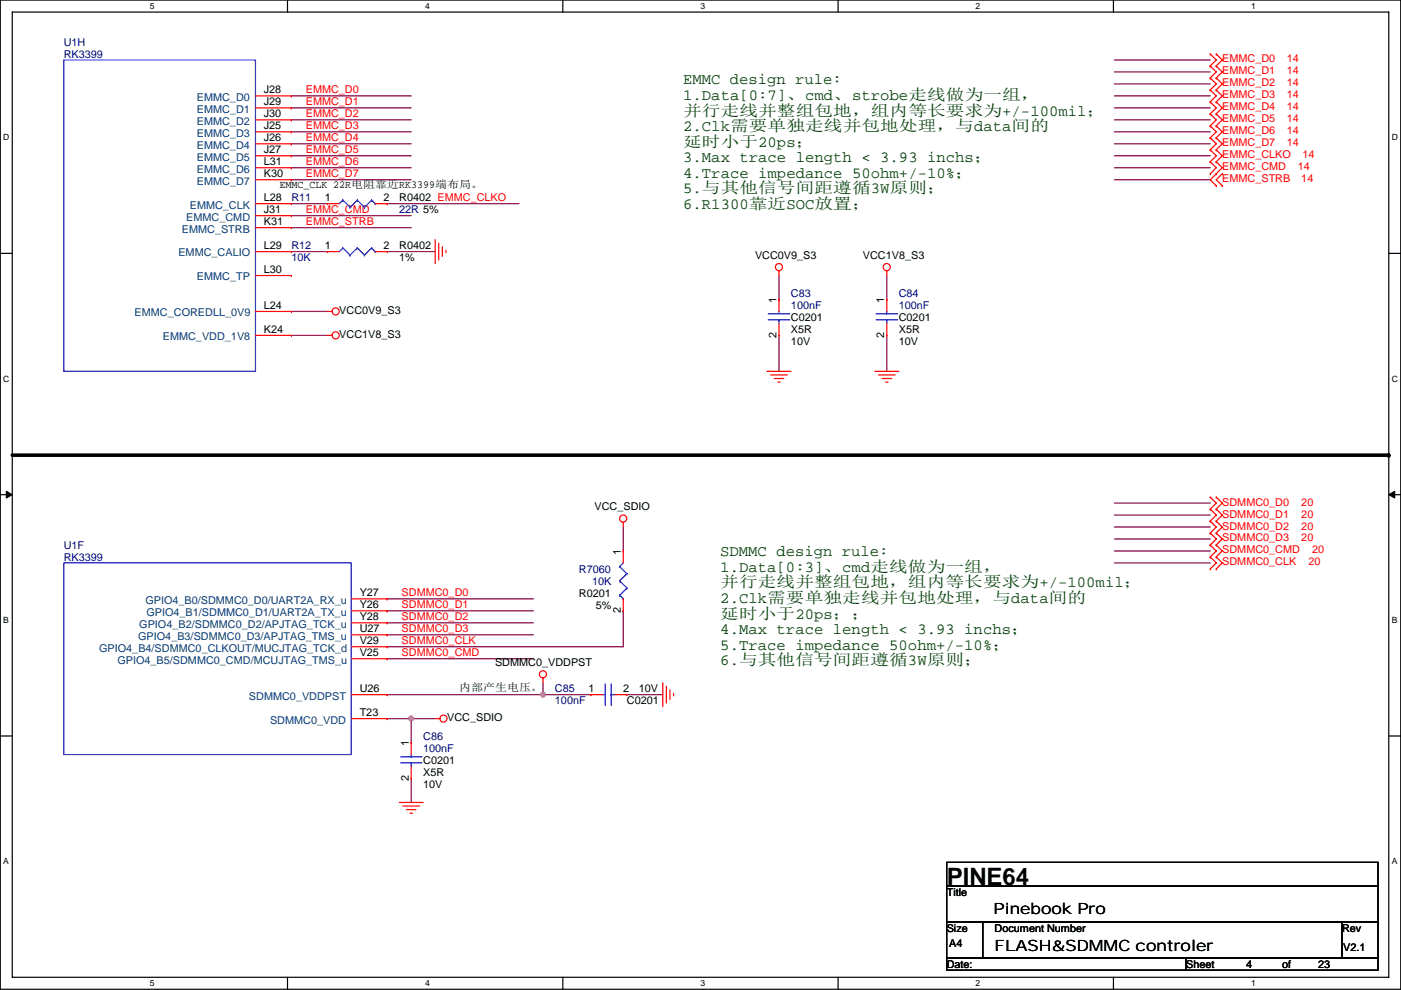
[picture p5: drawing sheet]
<svg xmlns="http://www.w3.org/2000/svg" width="297mm" height="210mm" viewBox="0 0 297 210" stroke-linecap="round" stroke-linejoin="round" font-family="sans-serif">
<path d="M.1 0h296.9v209.8h-296.9zM2.6 2.6h291.8v204.7h-291.8z" fill="none" stroke="#000" stroke-width=".25"/>
<g fill="#fff">
<path d="M31.8 .3h1v2h-1z"/>
<path d="M31.8 207.5h1v2.1h-1z"/>
</g>
<path d="M61 0v2.6M61 207.3v2.5" fill="none" stroke="#000" stroke-width=".25"/>
<g fill="#fff">
<path d="M90.1 .3h1v2h-1z"/>
<path d="M90.1 207.5h1v2.1h-1z"/>
</g>
<path d="M119.3 0v2.6M119.3 207.3v2.5" fill="none" stroke="#000" stroke-width=".25"/>
<g fill="#fff">
<path d="M148.5 .3h1v2h-1z"/>
<path d="M148.5 207.5h1v2.1h-1z"/>
</g>
<path d="M177.7 0v2.6M177.7 207.3v2.5" fill="none" stroke="#000" stroke-width=".25"/>
<g fill="#fff">
<path d="M206.9 .3h1v2h-1z"/>
<path d="M206.9 207.5h1v2.1h-1z"/>
</g>
<path d="M236.1 0v2.6M236.1 207.3v2.5" fill="none" stroke="#000" stroke-width=".25"/>
<g fill="#fff">
<path d="M265.2 .3h1v2h-1z"/>
<path d="M265.2 207.5h1v2.1h-1z"/>
<path d="M.7 28.2h1.3v2h-1.3z"/>
<path d="M295.1 28.2h1.3v2h-1.3z"/>
<path d="M.7 79.3h1.3v2.1h-1.3z"/>
<path d="M295.1 79.3h1.3v2.1h-1.3z"/>
</g>
<path d="M.1 53.7h2.5M294.4 53.7h2.6" fill="none" stroke="#000" stroke-width=".25"/>
<g fill="#fff">
<path d="M.7 130.5h1.2v2h-1.2z"/>
<path d="M295.1 130.5h1.2v2h-1.2z"/>
</g>
<path d="M.1 104.9h2.5M294.4 104.9h2.6" fill="none" stroke="#000" stroke-width=".25"/>
<path d="M1.3 104.2l1.3 .7-1.3 .7zM294.4 104.9l1.3-.7v1.4z" fill="#000" stroke="#000" stroke-width=".21"/>
<g fill="#fff">
<path d="M.7 181.7h1.2v2h-1.2z"/>
<path d="M295.1 181.7h1.2v2h-1.2z"/>
</g>
<path d="M.1 156.1h2.5M294.4 156.1h2.6M200.7 195.6h7.6v7.6h-7.6zM200.7 182.9h91.5v5.1h-91.5zM200.7 188h91.5v7.6h-91.5zM208.3 195.6h76.2v7.6h-76.2zM284.5 195.6h7.7v7.6h-7.7zM200.7 203.2h50.8v2.6h-50.8zM251.5 203.2h40.7v2.6h-40.7z" fill="none" stroke="#000" stroke-width=".25"/>
<path d="M2.6 96.5h291.8M294.4 96.5h.1" fill="none" stroke="#000" stroke-width=".76"/>
<g fill="none" stroke="#800040" stroke-width=".25">
<path d="M236.3 12.7h20.3M236.3 15.3h20.3M236.3 17.8h20.3M61.8 20.3h.1M61.8 38.1h.1M61.8 35.6h.1M61.8 33h.1M61.8 30.5h.1M61.8 28h.1M61.8 25.4h.1M61.8 22.9h.1M61.8 20.3h25.4"/>
<path d="M61.8 38.1h25.4M61.8 35.6h25.4M61.8 33h25.4M61.8 30.5h25.4M61.8 28h25.4M61.8 25.4h25.4M61.8 22.9h25.4M236.3 20.3h20.3M236.3 22.9h20.3M236.3 25.4h20.3M236.3 28h20.3M236.3 30.5h20.3"/>
<path d="M236.3 33h20.3M236.3 35.6h20.3M236.3 38.1h20.3M61.8 45.7h.1M61.8 53.4h7.6M61.8 48.3h.1M61.8 43.2h7.6M61.8 45.7h25.4M61.8 48.3h25.4M82.1 53.4h10.2M82.1 43.2h.1M82.1 43.2h27.9"/>
<path d="M165.2 58.4v5.1M188 58.4v5.1M61.8 66.1h7.6M61.8 71.1h7.6M165.2 71.1v7.7M188 71.1v7.7M132.1 111.8v5.1M236.3 111.8h20.3M236.3 114.3h20.3M236.3 116.9h20.3M236.3 119.4h20.3M236.3 106.7h20.3"/>
<path d="M236.3 109.2h20.3M82.1 139.7h.1M82.1 129.6h.1M82.1 127h.1M82.1 137.2h.1M82.1 132.1h.1M82.1 134.6h.1M82.1 139.7h31M82.1 129.6h31M82.1 127h31M82.1 132.1h31M82.1 134.6h31"/>
<path d="M132.1 129.6h.1M132.1 129.6v7.6h-50M82.1 147.3h.1M82.1 152.4h.1M82.1 147.3h33M82.1 152.4h5.1M87.2 152.4v5.1M87.2 152.4h5.1M115.1 144.8v2.5M115.1 147.3h10.2M132.9 147.3h7.6M87.2 165.1v5.1"/>
</g>
<g fill="#f0f" stroke="#f0f" stroke-width=".25">
<circle cx="115.1" cy="147.3" r=".5"/>
<circle cx="87.2" cy="152.4" r=".5"/>
</g>
<g fill="none" stroke="#f00" stroke-width=".25">
<path d="M256.6 14h.1M256.6 11.5h.1M256.6 16.5h.1M256.6 19.1h.1M256.6 11.5l1.3 1.2-1.3 1.3M256.6 14l1.3 1.3-1.3 1.2M256.6 16.5l1.3 1.3-1.3 1.3M256.6 19.1l1.3 1.2-1.3 1.3M257.9 14h.1M257.9 11.5h.1M257.9 16.5h.1M257.9 19.1h.1"/>
<path d="M257.9 11.5l1.2 1.2-1.2 1.3M257.9 14l1.2 1.3-1.2 1.2M257.9 16.5l1.2 1.3-1.2 1.3M257.9 19.1l1.2 1.2-1.2 1.3M54.2 20.3h7.6M54.2 22.9h7.6M54.2 25.4h7.6M54.2 28h7.6M54.2 30.5h7.6M54.2 33h7.6M54.2 35.6h7.6M54.2 38.1h7.6"/>
<path d="M61.8 20.3h.1M61.8 22.9h.1M61.8 25.4h.1M61.8 28h.1M61.8 30.5h.1M61.8 33h.1M61.8 35.6h.1M61.8 38.1h.1M256.6 36.9h.1M256.6 34.3h.1M256.6 31.8h.1M256.6 21.6h.1"/>
<path d="M256.6 24.2h.1M256.6 26.7h.1M256.6 29.2h.1M256.6 34.3l1.3 1.3-1.3 1.3M256.6 31.8l1.3 1.2-1.3 1.3M256.6 21.6l1.3 1.3-1.3 1.3M256.6 24.2l1.3 1.2-1.3 1.3M256.6 26.7l1.3 1.3-1.3 1.2M256.6 29.2l1.3 1.3-1.3 1.3M257.9 36.9h.1M257.9 34.3h.1M257.9 31.8h.1"/>
<path d="M257.9 21.6h.1M257.9 24.2h.1M257.9 26.7h.1M257.9 29.2h.1M257.9 39.4h.1M257.9 34.3l1.2 1.3-2.5 2.5 1.3 1.3M257.9 31.8l1.2 1.2-1.2 1.3M257.9 21.6l1.2 1.3-1.2 1.3M257.9 24.2l1.2 1.2-1.2 1.3M257.9 26.7l1.2 1.3-1.2 1.2M257.9 29.2l1.2 1.3-1.2 1.3M259.1 39.4h.1"/>
<path d="M259.1 36.9h.1M259.1 36.9l-1.2 1.2 1.2 1.3M54.2 53.4h7.6M54.2 48.3h7.6M54.2 43.2h7.6M54.2 45.7h7.6M54.2 58.4h7.6M61.8 48.3h.1M61.8 43.2h.1M61.8 45.7h.1M61.8 53.4h.1M61.8 58.4h.1"/>
<path d="M69.4 53.4h.1M69.4 43.2h.1M69.4 53.4h2.5M69.4 43.2h2.5M79.6 53.4h2.5M79.6 43.2h2.5M82.1 53.4h.1M82.1 43.2h.1M92.3 50.8v5.1M93 51.6v3.5M93.8 52.3v2.1M94.5 53.1v.5"/>
<path d="M165.2 57.4v1M188 57.4v1M54.2 71.1h7.6M54.2 66.1h7.6M61.8 71.1h.1M61.8 66.1h.1M69.4 71.1h1M69.4 66.1h1M162.6 78.8h5.1M163.4 79.5h3.5M165.2 63.5h.1M165.2 71.1h.1"/>
<path d="M165.2 63.5v2.6M165.2 68.6v2.5M185.5 78.8h5.1M186.2 79.5h3.6M188 63.5h.1M188 71.1h.1M188 63.5v2.6M188 68.6v2.5M164.1 80.3h2.1M164.9 81h.5M187 80.3h2M187.8 81h.5"/>
<path d="M132.1 110.8v1M132.1 116.9h.1M132.1 116.9v2.5M256.6 113.1h.1M256.6 110.5h.1M256.6 115.6h.1M256.6 118.1h.1M256.6 108h.1M256.6 105.4h.1M256.6 110.5l1.3 1.3-1.3 1.3M256.6 113.1l1.3 1.2-1.3 1.3M256.6 115.6l1.3 1.3-1.3 1.2"/>
<path d="M256.6 118.1l1.3 1.3-1.3 1.3M256.6 105.4l1.3 1.3-1.3 1.3M256.6 108l1.3 1.2-1.3 1.3M257.9 113.1h.1M257.9 110.5h.1M257.9 115.6h.1M257.9 118.1h.1M257.9 108h.1M257.9 105.4h.1M257.9 110.5l1.2 1.3-1.2 1.3M257.9 113.1l1.2 1.2-1.2 1.3M257.9 115.6l1.2 1.3-1.2 1.2"/>
<path d="M257.9 118.1l1.2 1.3-1.2 1.3M257.9 105.4l1.2 1.3-1.2 1.3M257.9 108l1.2 1.2-1.2 1.3M74.5 127h7.6M74.5 129.6h7.6M74.5 132.1h7.6M74.5 134.6h7.6M74.5 137.2h7.6M74.5 139.7h7.6M82.1 127h.1M82.1 129.6h.1M82.1 132.1h.1"/>
<path d="M82.1 134.6h.1M82.1 137.2h.1M82.1 139.7h.1M132.1 129.6h.1M132.1 127v2.6M256.6 120.7h.1M257.9 120.7h.1M74.5 147.3h7.6M74.5 152.4h7.6M82.1 152.4h.1M82.1 147.3h.1M87.2 157.5h.1"/>
<path d="M87.2 157.5v2.5M92.3 152.4h1M115.1 143.8v1M125.3 147.3h.1M125.3 147.3h2.5M130.4 147.3h2.5M132.9 147.3h.1M140.5 144.8v5.1M141.3 145.6v3.5M142 146.3v2.1M142.8 147.1v.5M84.6 170.2h5.1"/>
<path d="M85.4 171h3.6M86.2 171.7h2M86.9 172.5h.5M87.2 165.1h.1M87.2 162.6v2.5"/>
<circle cx="165.1" cy="56.6" r=".76"/>
<circle cx="188" cy="56.6" r=".76"/>
<circle cx="71.2" cy="71.1" r=".76"/>
<circle cx="71.2" cy="66" r=".76"/>
<circle cx="132.1" cy="110" r=".76"/>
<circle cx="94" cy="152.4" r=".76"/>
<circle cx="115.1" cy="143" r=".76"/>
</g>
<g fill="none" stroke="#00f" stroke-width=".25">
<path d="M13.5 12.7h40.7v66.1h-40.7zM72.7 52.6h.1M72.7 42.4h.1M72.7 52.6l-.8 .8M72.7 52.6l1.5 1.5M72.7 42.4l-.8 .8M72.7 42.4l1.5 1.6M74.2 54.1h.1M74.2 44h.1M75.8 52.6h.1M75.8 42.4h.1M75.8 52.6l-1.6 1.5"/>
<path d="M75.8 52.6l1.5 1.5M75.8 42.4l-1.6 1.6M75.8 42.4l1.5 1.6M77.3 54.1h.1M77.3 44h.1M78.8 52.6h.1M78.8 42.4h.1M78.8 52.6l-1.5 1.5M78.8 52.6l.8 .8M78.8 42.4l-1.5 1.6M78.8 42.4l.8 .8M79.6 53.4h.1"/>
<path d="M79.6 43.2h.1M162.9 67.8h4.5M162.9 66.6h4.5M165.2 66.1v.5M165.2 67.8h.1M165.2 67.8v.8M185.7 67.8h4.6M185.7 66.6h4.6M188 66.1v.5M188 67.8h.1M188 67.8v.8M13.5 119.4h61v40.6h-61z"/>
<path d="M132.1 119.4l-.7 .8M131.4 120.2h.1M131.4 123.2h.1M131.4 126.3h.1M131.4 120.2l1.5 1.5M131.4 123.2l1.5 1.5M131.4 126.3l.7 .7M132.1 127h.1M132.9 121.7h.1M132.9 124.7h.1M132.9 121.7l-1.5 1.5M132.9 124.7l-1.5 1.6"/>
<path d="M127.8 147.3h.5M128.3 145.1v4.5M129.6 145.1v4.5M129.6 147.3h.1M129.6 147.3h.8M84.9 161.8h4.6M84.9 160.5h4.6M87.2 160v.5M87.2 161.8h.1M87.2 161.8v.8"/>
</g>
<text font-size="5.1" x="200.7" y="187.6">PINE64</text>
<g font-size="3.3" fill="#004000">
<text x="144.8" y="17.9">EMMC design rule:</text>
<text x="144.8" y="21.2">1.Data[0:7]、cmd、strobe走线做为一组，</text>
<text x="144.8" y="24.5">并行走线并整组包地，组内等长要求为+/-100mil；</text>
<text x="144.8" y="27.8">2.Clk需要单独走线并包地处理，与data间的</text>
<text x="144.8" y="34.4">3.Max trace length &lt; 3.93 inchs；</text>
<text x="144.8" y="31.1">延时小于20ps；</text>
<text x="144.8" y="37.7">4.Trace impedance 50ohm+/-10%；</text>
<text x="144.8" y="41">5.与其他信号间距遵循3W原则；</text>
<text x="144.8" y="44.3">6.R1300靠近SOC放置；</text>
<text x="152.7" y="118">SDMMC design rule:</text>
<text x="152.7" y="121.3">1.Data[0:3]、cmd走线做为一组，</text>
<text x="152.7" y="124.6">并行走线并整组包地，组内等长要求为+/-100mil；</text>
<text x="152.7" y="127.9">2.Clk需要单独走线并包地处理，与data间的</text>
<text x="152.7" y="131.2">延时小于20ps；；</text>
<text x="152.7" y="134.5">4.Max trace length &lt; 3.93 inchs；</text>
<text x="152.7" y="137.8">5.Trace impedance 50ohm+/-10%；</text>
<text x="152.7" y="141.1">6.与其他信号间距遵循3W原则；</text>
</g>
<g font-size="3.3">
<text x="210.6" y="193.9">Pinebook Pro</text>
<text x="210.9" y="201.8">FLASH&amp;SDMMC controler</text>
</g>
<g font-size="2.3" fill="#000080">
<text x="13.5" y="9.7">U1H</text>
<text x="13.5" y="12.2">RK3399</text>
<text x="61.8" y="42.7">R11</text>
<text x="84.6" y="45.3">22R 5%</text>
<text x="61.8" y="52.9">R12</text>
<text x="61.8" y="55.4">10K</text>
<text x="167.7" y="63">C83</text>
<text x="167.7" y="65.6">100nF</text>
<text x="190.6" y="63">C84</text>
<text x="190.6" y="65.6">100nF</text>
<text x="13.5" y="116.4">U1F</text>
<text x="13.5" y="118.9">RK3399</text>
<text x="122.7" y="121.5">R7060</text>
<text x="125.5" y="124">10K</text>
<text x="117.7" y="146.9">C85</text>
<text x="117.7" y="149.4">100nF</text>
<text x="89.7" y="157">C86</text>
<text x="89.7" y="159.6">100nF</text>
</g>
<g font-size="2.3" fill="#f00">
<text x="259.1" y="13.3">EMMC_D0</text>
<text x="259.1" y="15.8">EMMC_D1</text>
<text x="272.9" y="13.3">14</text>
<text x="272.9" y="15.8">14</text>
<text x="64.8" y="19.7">EMMC_D0</text>
<text x="64.8" y="22.3">EMMC_D1</text>
<text x="259.1" y="18.3">EMMC_D2</text>
<text x="259.1" y="20.9">EMMC_D3</text>
<text x="259.1" y="23.4">EMMC_D4</text>
<text x="272.9" y="18.3">14</text>
<text x="272.9" y="20.9">14</text>
<text x="272.9" y="23.4">14</text>
<text x="64.8" y="29.9">EMMC_D4</text>
<text x="64.8" y="27.3">EMMC_D3</text>
<text x="64.8" y="24.8">EMMC_D2</text>
<text x="259.1" y="26">EMMC_D5</text>
<text x="259.1" y="28.5">EMMC_D6</text>
<text x="272.9" y="26">14</text>
<text x="272.9" y="28.5">14</text>
<text x="64.8" y="35">EMMC_D6</text>
<text x="64.8" y="32.4">EMMC_D5</text>
<text x="259.1" y="33.6">EMMC_CLKO</text>
<text x="259.1" y="31">EMMC_D7</text>
<text x="272.9" y="31">14</text>
<text x="276.2" y="33.6">14</text>
<text x="64.8" y="37.5">EMMC_D7</text>
<text x="259.1" y="36.1">EMMC_CMD</text>
<text x="259.1" y="38.7">EMMC_STRB</text>
<text x="275.1" y="36.1">14</text>
<text x="275.9" y="38.7">14</text>
<text x="64.8" y="45.1">EMMC_CMD</text>
<text x="64.8" y="47.7">EMMC_STRB</text>
<text x="259.1" y="107.2">SDMMC0_D0</text>
<text x="275.9" y="107.2">20</text>
<text x="259.1" y="112.3">SDMMC0_D2</text>
<text x="259.1" y="109.8">SDMMC0_D1</text>
<text x="275.9" y="112.3">20</text>
<text x="275.9" y="109.8">20</text>
<text x="259.1" y="114.9">SDMMC0_D3</text>
<text x="259.1" y="117.4">SDMMC0_CMD</text>
<text x="259.1" y="119.9">SDMMC0_CLK</text>
<text x="275.9" y="114.9">20</text>
<text x="277.4" y="119.9">20</text>
<text x="278.2" y="117.4">20</text>
<text x="85.2" y="128.9">SDMMC0_D1</text>
<text x="85.2" y="126.4">SDMMC0_D0</text>
<text x="85.2" y="131.5">SDMMC0_D2</text>
<text x="85.2" y="136.6">SDMMC0_CLK</text>
<text x="85.2" y="134">SDMMC0_D3</text>
<text x="85.2" y="139.1">SDMMC0_CMD</text>
</g>
<g font-size="2.3" fill="#004080">
<text x="41.8" y="21.4">EMMC_D0</text>
<text x="41.8" y="23.9">EMMC_D1</text>
<text x="41.8" y="26.5">EMMC_D2</text>
<text x="41.8" y="29">EMMC_D3</text>
<text x="41.8" y="31.5">EMMC_D4</text>
<text x="41.8" y="34.1">EMMC_D5</text>
<text x="41.8" y="36.6">EMMC_D6</text>
<text x="41.8" y="39.2">EMMC_D7</text>
<text x="39.5" y="46.8">EMMC_CMD</text>
<text x="40.2" y="44.2">EMMC_CLK</text>
<text x="38.6" y="49.3">EMMC_STRB</text>
<text x="37.8" y="54.4">EMMC_CALIO</text>
<text x="41.7" y="59.5">EMMC_TP</text>
<text x="28.6" y="67.1">EMMC_COREDLL_0V9</text>
<text x="34.5" y="72.2">EMMC_VDD_1V8</text>
<text x="30.8" y="128.1">GPIO4_B0/SDMMC0_D0/UART2A_RX_u</text>
<text x="31" y="130.6">GPIO4_B1/SDMMC0_D1/UART2A_TX_u</text>
<text x="29.3" y="135.7">GPIO4_B3/SDMMC0_D3/APJTAG_TMS_u</text>
<text x="29.5" y="133.1">GPIO4_B2/SDMMC0_D2/APJTAG_TCK_u</text>
<text x="21" y="138.2">GPIO4_B4/SDMMC0_CLKOUT/MUCJTAG_TCK_d</text>
<text x="24.9" y="140.8">GPIO4_B5/SDMMC0_CMD/MCUJTAG_TMS_u</text>
<text x="52.8" y="148.4">SDMMC0_VDDPST</text>
<text x="57.3" y="153.5">SDMMC0_VDD</text>
</g>
<g font-size="2.3">
<text x="55.9" y="19.8">J28</text>
<text x="55.9" y="22.4">J29</text>
<text x="55.9" y="24.9">J30</text>
<text x="55.9" y="27.4">J25</text>
<text x="55.9" y="30">J26</text>
<text x="55.9" y="32.5">J27</text>
<text x="55.9" y="35.1">L31</text>
<text x="55.9" y="37.6">K30</text>
<text x="59.2" y="39.9">EMMC_CLK 22R电阻靠近RK3399端布局。</text>
<text x="55.9" y="42.7">L28</text>
<text x="55.9" y="47.8">K31</text>
<text x="55.9" y="45.2">J31</text>
<text x="68.9" y="42.7">1</text>
<text x="81.3" y="42.7">2</text>
<text x="84.6" y="42.7">R0402 EMMC_CLKO</text>
<text x="55.9" y="52.8">L29</text>
<text x="68.9" y="52.8">1</text>
<text x="81.3" y="52.8">2</text>
<text x="84.6" y="52.9">R0402</text>
<text x="55.9" y="57.9">L30</text>
<text x="84.6" y="55.4">1%</text>
<text x="160.1" y="54.9">VCC0V9_S3</text>
<text x="182.9" y="54.9">VCC1V8_S3</text>
<text x="55.9" y="65.5">L24</text>
<text x="164.6" y="64.3" transform="rotate(-90 164.6 64.3)">1</text>
<text x="187.5" y="64.3" transform="rotate(-90 187.5 64.3)">1</text>
<text x="55.9" y="70.6">K24</text>
<text x="71.9" y="71.7">VCC1V8_S3</text>
<text x="71.9" y="66.6">VCC0V9_S3</text>
<text x="164.6" y="71.7" transform="rotate(-90 164.6 71.7)">2</text>
<text x="167.7" y="68.1">C0201</text>
<text x="167.7" y="70.7">X5R</text>
<text x="187.5" y="71.7" transform="rotate(-90 187.5 71.7)">2</text>
<text x="190.6" y="68.1">C0201</text>
<text x="190.6" y="70.7">X5R</text>
<text x="167.7" y="73.2">10V</text>
<text x="190.6" y="73.2">10V</text>
<text x="126" y="108.2">VCC_SDIO</text>
<text x="131.6" y="117.6" transform="rotate(-90 131.6 117.6)">1</text>
<text x="76.3" y="131.6">Y28</text>
<text x="76.3" y="129">Y26</text>
<text x="76.3" y="126.5">Y27</text>
<text x="122.7" y="126.5">R0201</text>
<text x="126.3" y="129.1">5%</text>
<text x="131.6" y="130.1" transform="rotate(-90 131.6 130.1)">2</text>
<text x="76.3" y="134.1">U27</text>
<text x="76.3" y="136.7">V29</text>
<text x="76.3" y="139.2">V25</text>
<text x="105" y="141.3">SDMMC0_VDDPST</text>
<text x="76.3" y="146.8">U26</text>
<text x="97.3" y="146.6">内部产生电压。</text>
<text x="124.8" y="146.8">1</text>
<text x="132.1" y="146.8">2</text>
<text x="132.9" y="149.4">C0201</text>
<text x="135.4" y="146.9">10V</text>
<text x="76.3" y="151.9">T23</text>
<text x="94.8" y="153">VCC_SDIO</text>
<text x="86.7" y="158.3" transform="rotate(-90 86.7 158.3)">1</text>
<text x="86.7" y="165.7" transform="rotate(-90 86.7 165.7)">2</text>
<text x="89.7" y="162.1">C0201</text>
<text x="89.7" y="164.6">X5R</text>
<text x="89.7" y="167.2">10V</text>
<text x="200.7" y="190">Title</text>
<text x="200.7" y="197.7">Size</text>
<text x="210.9" y="197.7">Document Number</text>
<text x="284.5" y="197.7">Rev</text>
<text x="201.2" y="201">A4</text>
<text x="284.8" y="201.7">V2.1</text>
<text x="200.7" y="205.3">Date:</text>
<text x="251.5" y="205.3">Sheet</text>
<text x="264.2" y="205.3">4</text>
<text x="271.8" y="205.3">of</text>
<text x="279.5" y="205.3">23</text>
</g>
<g font-size="1.8">
<text x="31.8" y="1.9">5</text>
<text x="90.1" y="1.9">4</text>
<text x="148.5" y="1.9">3</text>
<text x="206.9" y="1.9">2</text>
<text x="265.2" y="1.9">1</text>
<text x=".7" y="29.8">D</text>
<text x="295.1" y="29.8">D</text>
<text x=".7" y="81">C</text>
<text x="295.1" y="81">C</text>
<text x=".7" y="132.1">B</text>
<text x="295.1" y="132.1">B</text>
<text x=".7" y="183.3">A</text>
<text x="295.1" y="183.3">A</text>
<text x="31.8" y="209.2">5</text>
<text x="90.1" y="209.2">4</text>
<text x="148.5" y="209.2">3</text>
<text x="206.9" y="209.2">2</text>
<text x="265.2" y="209.2">1</text>
</g>
</svg>
